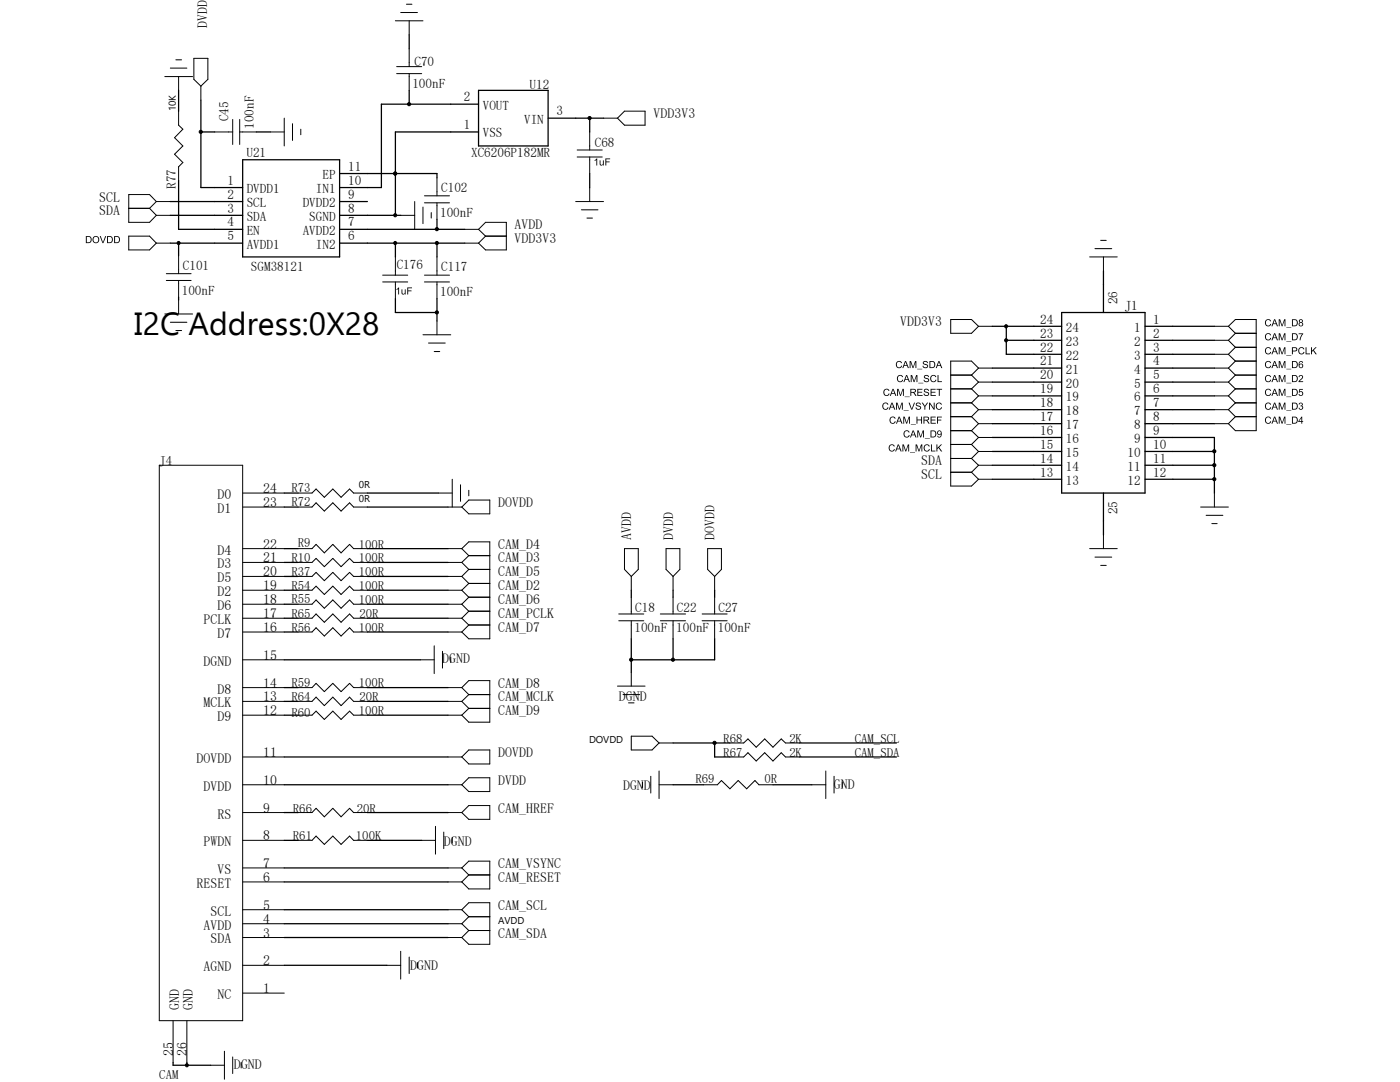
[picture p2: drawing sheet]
<svg xmlns="http://www.w3.org/2000/svg" width="279mm" height="216mm" viewBox="0 0 279 216" stroke-linecap="round" stroke-linejoin="round" font-family="sans-serif">
<g fill="none" stroke="#000" stroke-width=".25">
<path d="M35.6 18v4.2M40.1 20v17.4h8.3M81.7 6.9v2.8M81.7 18v2.8M95.5 18h13.9v11.1h-13.9zM35.6 36v9.8h12.8M40.1 26.3h2.7M48.4 31.9h19.4v19.4h-19.4zM51.2 26.3h2.7M67.8 34.6h19.4v.9M78.9 34.6h.1M95.5 20.8h-19.4v16.6h-8.3"/>
<path d="M95.5 26.3h-16.6v16.7M109.4 23.6h11M117.7 23.6v2.7M117.7 34.6v2.8M34 40.2h14.4M34 43h14.4M34 48.5h14.4M35.6 48.5v2.5M35.6 59.3v.6M67.8 40.2h5.5M67.8 43h12.2M67.8 45.8h25"/>
<path d="M67.8 48.5h25M78.9 59.6v2.8h8.3M78.9 48.5v2.8M87.2 43.8v2M87.2 48.5v2.8M87.2 59.6v4.5M220.2 54.1v8.3M198 65.1h13.9M198 73.4h13.9M198 76.2h13.9M198 79h13.9M200.8 67.9h11.1"/>
<path d="M200.8 65.1v5.6h11.1M211.9 62.4h16.6v36h-16.6zM228.5 65.1h13.9M228.5 67.9h13.9M228.5 70.7h13.9M228.5 73.4h13.9M228.5 76.2h13.9M228.5 79h13.9M56.7 98.4h2.8M73.3 98.4h14.2M198 81.7h13.9M198 84.5h13.9"/>
<path d="M198 87.3h13.9M198 90.1h13.9M198 92.8h13.9M198 95.6h13.9M220.2 98.4v8.3M228.5 81.7h13.9M228.5 84.5h13.9M228.5 87.3h13.9v11.1M228.5 90.1h13.9M228.5 92.8h13.9M228.5 95.6h13.9M242.4 90.1h.1"/>
<path d="M56.7 109.5h2.8M56.7 112.2h2.8M56.7 115h2.8M56.7 117.8h2.8M56.7 101.2h2.8M73.3 109.5h16.1M73.3 112.2h16.1M73.3 115h16.1M73.3 117.8h16.1M73.3 101.2h16.1M126 117.8v1.4M134.3 117.8v1.4"/>
<path d="M142.6 117.8v1.4M56.7 131.7h27.2M56.7 120.6h2.8M56.7 126.1h2.8M56.7 137.2h2.8M56.7 140h2.8M56.7 123.4h2.8M73.3 120.6h16.1M73.3 126.1h16.1M73.3 137.2h16.1M73.3 140h16.1M73.3 123.4h16.1"/>
<path d="M126 127.5v6.7M134.3 127.5v4.2M142.6 127.5v4.2h-16.6M56.7 142.7h2.8M56.7 151h32.7M56.7 156.6h32.7M73.3 142.7h16.1M134.3 148.3h11.4M134.3 156.6h6.1M142.6 148.3v2.7h3.1M154.3 156.6h7.7M159.5 151h19.4"/>
<path d="M159.5 148.3h19.4M56.7 173.2h32.7M56.7 176h32.7M56.7 167.7h2.8M56.7 162.1h2.8M73.3 167.7h10.9M73.3 162.1h16.1M56.7 181.5h32.7M56.7 187.1h32.7M56.7 192.6h20.5M56.7 184.3h32.7M34.5 212v.6h7.5"/>
<path d="M37.3 212v.6"/>
</g>
<g fill="none" stroke="#000" stroke-width=".2">
<path d="M32.9 15.3h5.5M34 13.6h3.3M35.1 11.9h1.1M35.6 15.3v2.7M38.7 11.6h2.8v4.2l-1.4 1.4-1.4-1.4zM40.1 17.2v2.8M78.9 4.1h5.5M79.2 13.3h5M79.2 14.7h5M80 2.5h3.3M81.1 .8h1.1M81.7 4.1v2.8"/>
<path d="M81.7 9.7v3.6M81.7 14.7v3.3M35.6 22.2v2.8l.9 .8-1.7 1.7 1.7 1.6-1.7 1.7 1.7 1.6-.9 .9v2.7M42.8 26.3h3.6M46.4 23.8v5M47.8 26.3h3.4M47.8 23.8v5M53.9 26.3h2.8M56.7 23.6v5.5M58.4 24.7v3.3M60 25.8v1.1M84.7 39.1h5"/>
<path d="M87.2 35.5v3.6M115.2 29.9h5M115.2 31.3h5M117.7 26.3v3.6M117.7 31.3v3.3M117.7 37.4v2.8M120.4 23.6h2.8M124.6 22.2h4.1v2.8h-4.1l-1.4-1.4zM25.7 47.1h4.1l1.4 1.4-1.4 1.4h-4.1zM25.7 41.6h4.1M29.8 41.6l1.4 1.4M31.2 48.5h2.8"/>
<path d="M31.2 40.2l-1.4-1.4h-4.1v5.6h4.1l1.4-1.4M31.2 43h2.8M31.2 40.2h2.8M31.2 40.2l-1.4 1.4M33.2 54.6h4.9M33.2 56h4.9M35.6 51v3.6M35.6 56v3.3M35.6 59.9v2.8M76.4 54.9h5M76.4 56.3h5M78.9 51.3v3.6"/>
<path d="M78.9 56.3v3.3M80 43h2.8M82.8 40.2v5.6M84.4 41.3v3.3M84.7 54.9h5M84.7 56.3h5M84.7 40.5h5M86.1 42.4v1.1M87.2 40.5v3.3M87.2 51.3v3.6M87.2 56.3v3.3M92.8 48.5h2.7"/>
<path d="M92.8 45.8h2.7M95.5 45.8l1.4-1.4h4.1v5.5h-4.1l-1.4-1.4M95.5 45.8l1.4 1.3M96.9 47.1h4.1M96.9 47.1l-1.4 1.4M114.9 40.2h5.5M116 41.9h3.3M117.1 43.5h1.1M217.5 51.3h5.5M218.5 49.6h3.4M219.7 48h1.1M220.2 51.3v2.8"/>
<path d="M32.9 62.7h5.5M34 64.3h3.3M35.1 66h1.1M84.4 66.8h5.6M85.5 68.5h3.4M86.7 70.1h1.1M87.2 64.1v2.7M189.7 63.8h4.2l1.4 1.3-1.4 1.4h-4.2zM189.7 74.8h4.2M189.7 77.6h4.2M193.9 74.8l1.4 1.4M193.9 77.6l1.4 1.4"/>
<path d="M195.3 65.1h2.7M195.3 73.4l-1.4-1.3h-4.2v24.9h4.2l1.4-1.4M195.3 73.4h2.7M195.3 73.4l-1.4 1.4M195.3 76.2h2.7M195.3 76.2l-1.4 1.4M195.3 79h2.7M195.3 79l-1.4 1.4M242.4 65.1h2.8M242.4 73.4h2.8M242.4 76.2h2.8M242.4 79h2.8"/>
<path d="M242.4 67.9h2.8M242.4 70.7h2.8M245.2 65.1l1.3-1.3h4.2v22.1h-4.2l-1.3-1.4M245.2 65.1l1.3 1.4M245.2 67.9l1.3 1.4M245.2 70.7l1.3 1.4M245.2 73.4l1.3 1.4M245.2 76.2l1.3 1.4M245.2 79l1.3 1.4M246.5 66.5h4.2M246.5 74.8h4.2M246.5 72.1h4.2"/>
<path d="M246.5 77.6h4.2M246.5 69.3h4.2M246.5 66.5l-1.3 1.4M246.5 69.3l-1.3 1.4M246.5 72.1l-1.3 1.3M246.5 74.8l-1.3 1.4M246.5 77.6l-1.3 1.4M31.8 92.8h16.6v110.9h-16.6zM48.4 98.4h8.3M59.5 98.4h2.8l.8-.8 1.6 1.6 1.7-1.6 1.7 1.6 1.7-1.6 .8 .8h2.7M87.5 98.4h2.8M90.3 95.6v5.6"/>
<path d="M91.9 96.7v3.3M93.6 97.8v1.1M189.7 80.4h4.2M189.7 83.1h4.2M189.7 85.9h4.2M189.7 88.7h4.2M189.7 91.5h4.2M189.7 94.2h4.2M193.9 80.4l1.4 1.3M193.9 83.1l1.4 1.4M193.9 85.9l1.4 1.4M193.9 88.7l1.4 1.4"/>
<path d="M193.9 91.5l1.4 1.3M193.9 94.2l1.4 1.4M195.3 92.8h2.7M195.3 81.7h2.7M195.3 81.7l-1.4 1.4M195.3 84.5h2.7M195.3 84.5l-1.4 1.4M195.3 87.3h2.7M195.3 87.3l-1.4 1.4M195.3 90.1h2.7M195.3 90.1l-1.4 1.4M195.3 92.8l-1.4 1.4"/>
<path d="M195.3 95.6h2.7M242.4 81.7h2.8M242.4 84.5h2.8M242.4 98.4v2.8M245.2 81.7l1.3 1.4M246.5 80.4h4.2M246.5 83.1h4.2M246.5 80.4l-1.3 1.3M246.5 83.1l-1.3 1.4M48.4 109.5h8.3M48.4 112.2h8.3M48.4 115h8.3"/>
<path d="M48.4 117.8h8.3M48.4 101.2h8.3M59.5 109.5h2.8l.8-.9 1.6 1.7 1.7-1.7 1.7 1.7 1.7-1.7 .8 .9h2.7M59.5 112.2h2.8l.8-.8 1.6 1.7 1.7-1.7 1.7 1.7 1.7-1.7 .8 .8h2.7M59.5 115h2.8l.8-.8 1.6 1.7 1.7-1.7 1.7 1.7 1.7-1.7 .8 .8h2.7M59.5 117.8h2.8l.8-.8 1.6 1.6 1.7-1.6 1.7 1.6 1.7-1.6 .8 .8h2.7M59.5 101.2h2.8l.8-.9 1.6 1.7 1.7-1.7 1.7 1.7 1.7-1.7 .8 .9h2.7M89.4 109.5h2.8M89.4 112.2h2.8M89.4 115h2.8M89.4 117.8h2.8M89.4 101.2h2.8"/>
<path d="M92.2 109.5l1.4 1.4M92.2 101.2l1.4-1.4h4.1v2.7h-4.1zM92.2 109.5l1.4-1.4h4.1v19.4h-4.1l-1.4-1.4M92.2 112.2l1.4 1.4M92.2 115l1.4 1.4M92.2 117.8l1.4 1.4M93.6 110.9h4.1M93.6 113.6h4.1M93.6 110.9l-1.4 1.3M93.6 116.4h4.1M93.6 113.6l-1.4 1.4M93.6 119.2h4.1"/>
<path d="M93.6 116.4l-1.4 1.4M93.6 119.2l-1.4 1.4M124.6 109.5h2.8v4.1l-1.4 1.4-1.4-1.4zM126 115v2.8M126 119.2v3.3M132.9 109.5h2.8v4.1l-1.4 1.4-1.4-1.4zM134.3 115v2.8M134.3 119.2v3.3M141.2 109.5h2.8v4.1l-1.4 1.4-1.4-1.4zM142.6 115v2.8M142.6 119.2v3.3M217.5 109.5h5.5"/>
<path d="M218.5 111.2h3.4M219.7 112.8h1.1M220.2 106.7v2.8M239.6 101.2h5.6M240.7 102.8h3.4M241.9 104.5h1M48.4 120.6h8.3M48.4 126.1h8.3M48.4 137.2h8.3M48.4 140h8.3M48.4 123.4h8.3M48.4 131.7h8.3"/>
<path d="M59.5 120.6h2.8l.8-.9 1.6 1.7 1.7-1.7 1.7 1.7 1.7-1.7 .8 .9h2.7M59.5 126.1h2.8l.8-.8 1.6 1.6 1.7-1.6 1.7 1.6 1.7-1.6 .8 .8h2.7M59.5 137.2h2.8l.8-.8 1.6 1.6 1.7-1.6 1.7 1.6 1.7-1.6 .8 .8h2.7M59.5 140h2.8l.8-.9 1.6 1.7 1.7-1.7 1.7 1.7 1.7-1.7 .8 .9h2.7M59.5 123.4h2.8l.8-.9 1.6 1.7 1.7-1.7 1.7 1.7 1.7-1.7 .8 .9h2.7M83.9 131.7h2.8M86.7 128.9v5.5M88.3 130v3.3M89.4 120.6h2.8M89.4 126.1h2.8M89.4 137.2h2.8M89.4 140h2.8"/>
<path d="M89.4 123.4h2.8M90 131.1v1.1M92.2 137.2l1.4-1.4h4.1v8.3h-4.1l-1.4-1.4M92.2 120.6l1.4 1.4M92.2 123.4l1.4 1.3M92.2 137.2l1.4 1.4M92.2 140l1.4 1.4M93.6 122h4.1M93.6 124.7h4.1M93.6 122l-1.4 1.4M93.6 124.7l-1.4 1.4M93.6 138.6h4.1"/>
<path d="M93.6 138.6l-1.4 1.4M123.2 136.9h5.5M123.5 123.9h5M123.5 122.5h5M124.3 138.6h3.4M126 123.9v3.6M126 134.2v2.7M131.8 123.9h5M131.8 122.5h5M134.3 123.9v3.6M140.1 123.9h5M140.1 122.5h5"/>
<path d="M142.6 123.9v3.6M48.4 142.7h8.3M48.4 156.6h8.3M48.4 151h8.3M59.5 142.7h2.8l.8-.8 1.6 1.7 1.7-1.7 1.7 1.7 1.7-1.7 .8 .8h2.7M89.4 142.7h2.8M89.4 156.6h2.8M89.4 151h2.8M93.6 149.6h4.1v2.8h-4.1l-1.4-1.4zM93.6 155.2h4.1v2.7h-4.1l-1.4-1.3zM93.6 141.4h4.1M93.6 141.4l-1.4 1.3"/>
<path d="M125.4 140.3h1.1M126 146.9h4.1l1.4 1.4-1.4 1.3h-4.1zM128.2 156v1.1M129.9 154.9v3.3M131.5 156.6h2.8M131.5 148.3h2.8M131.5 153.8v5.5M140.4 156.6h2.8l.8-.9 1.7 1.7 1.6-1.7 1.7 1.7 1.7-1.7 .8 .9h2.8M145.7 151h2.7l.9-.8 1.6 1.6 1.7-1.6 1.7 1.6 1.6-1.6 .9 .8h2.7M145.7 148.3h2.7l.9-.9 1.6 1.7 1.7-1.7 1.7 1.7 1.6-1.7 .9 .9h2.7M162 156.6h2.8M164.8 153.8v5.5"/>
<path d="M166.5 154.9v3.3M168.1 156v1.1M48.4 167.7h8.3M48.4 162.1h8.3M48.4 176h8.3M48.4 173.2h8.3M59.5 167.7h2.8l.8-.9 1.6 1.7 1.7-1.7 1.7 1.7 1.7-1.7 .8 .9h2.7M59.5 162.1h2.8l.8-.8 1.6 1.7 1.7-1.7 1.7 1.7 1.7-1.7 .8 .8h2.7M84.2 167.7h2.7M86.9 164.9v5.5M88.6 166v3.3M89.4 162.1h2.8"/>
<path d="M89.4 176h2.8M89.4 173.2h2.8M90.3 167.1v1.1M92.2 162.1l1.4-1.4h4.1v2.8h-4.1zM92.2 173.2l1.4-1.4h4.1v5.6h-4.1l-1.4-1.4M92.2 173.2l1.4 1.4M93.6 174.6h4.1M93.6 174.6l-1.4 1.4M48.4 198.2h8.3M48.4 192.6h8.3M48.4 187.1h8.3M48.4 184.3h8.3"/>
<path d="M48.4 181.5h8.3M77.2 192.6h2.8M80 189.8v5.6M81.7 191v3.3M83.3 192.1v1.1M89.4 187.1h2.8M89.4 184.3h2.8M89.4 181.5h2.8M92.2 181.5l1.4-1.4h4.1v8.3h-4.1l-1.4-1.3M92.2 181.5l1.4 1.4M92.2 184.3l1.4 1.4M93.6 182.9h4.1"/>
<path d="M93.6 185.7h4.1M93.6 185.7l-1.4 1.4M93.6 182.9l-1.4 1.4M34.5 203.7v8.3M37.3 203.7v8.3M42 212.6h2.8M44.8 209.8v5.5M46.4 210.9v3.3M48.1 212v1.1"/>
</g>
<g fill="#000">
<path d="M118.7 32l.5-.4v1.4h-.2v-1.1l-.3 .2zM119.7 32h.1v.6a.24 .24 0 0 0 .2 .3 .24 .24 0 0 0 .3-.2v-.7h.2v1h-.2v-.1a.36 .36 0 0 1-.4 .1 .36 .36 0 0 1-.2-.4zM120.8 31.6h1v.2h-.8v.4h.7v.2h-.7v.6h-.2z"/>
<path d="M17.1 47.1h.5a.7 .7 0 0 1 .7 .7 .7 .7 0 0 1-.7 .7h-.5zM17.3 47.3v1h.3a.54 .54 0 0 0 .5-.5 .54 .54 0 0 0-.5-.5zM18.4 47.8a.71 .71 0 0 1 1.4 0 .71 .71 0 0 1-1.4 0zM18.8 47.4a.56 .56 0 0 0 0 .8 .56 .56 0 0 0 .8-.1 .56 .56 0 0 0-.3-.8zM19.9 47.1h.2l.4 1.3 .5-1.3h.2l-.6 1.4h-.1zM21.4 47.1h.4a.7 .7 0 0 1 .7 .7 .7 .7 0 0 1-.6 .7h-.5zM21.5 47.3v1h.3a.54 .54 0 0 0 .5-.5 .54 .54 0 0 0-.5-.5zM22.8 47.1h.5a.7 .7 0 0 1 .7 .7 .7 .7 0 0 1-.7 .7h-.5zM23 47.3v1h.3a.54 .54 0 0 0 .5-.5 .54 .54 0 0 0-.5-.5z"/>
<path d="M79.1 57.7l.5-.4v1.5h-.1v-1.1l-.4 .2zM80.1 57.7h.2v.6a.24 .24 0 0 0 .1 .3 .24 .24 0 0 0 .4-.1v-.8h.2v1.1h-.2v-.2a.36 .36 0 0 1-.4 .2 .36 .36 0 0 1-.3-.4zM81.3 57.4h.9v.1h-.7v.5h.6v.1h-.6v.7h-.2z"/>
<path d="M176.5 77.8l.6-.2 .4 .4h-.2a.5 .5 0 0 0-.7-.2 .5 .5 0 0 0-.1 .8l.4 .3 .3-.1 .1-.3h.2a.69 .69 0 0 1-1 .4 .69 .69 0 0 1 0-1.1zM178.1 77.6h.2l.6 1.4h-.2l-.2-.4h-.6l-.1 .4h-.2zM178.2 77.7l-.2 .7h.5zM179 77.6h.3l.4 1.2 .4-1.2h.3v1.4h-.2v-1.2l-.4 1.2h-.2l-.4-1.2v1.2h-.2zM180.6 79.1l1 .1zM181.7 77.6h.6a.39 .39 0 0 1 .5 .3 .39 .39 0 0 1-.4 .5l.5 .6h-.2l-.4-.5-.2-.1h-.2v.6h-.2zM181.9 77.7v.5h.4a.25 .25 0 0 0 .3-.2 .25 .25 0 0 0-.3-.3zM183.1 77.6h1v.2h-.8v.4h.7v.2h-.7v.4h.8v.2h-1zM184.5 77.7l.4-.1a.45 .45 0 0 1 .5 .4h-.2a.3 .3 0 0 0-.3-.3 .3 .3 0 0 0-.3 .4 .69 .69 0 0 1 .8 .7 .6 .6 0 0 1-.6 .2 .6 .6 0 0 1-.5-.5h.2a.34 .34 0 0 0 .4 .4 .34 .34 0 0 0 .3-.5l-.7-.2-.1-.2zM185.7 77.6h1v.2h-.8v.4h.8v.2h-.8v.4h.9v.2h-1.1zM186.9 77.6h1.1v.2h-.5v1.2h-.1v-1.2h-.5z"/>
<path d="M179 72.2l.6-.2 .4 .4-.2 .1a.5 .5 0 0 0-.7-.2 .5 .5 0 0 0-.1 .8l.4 .2 .3-.1 .1-.2h.2a.69 .69 0 0 1-1 .3 .69 .69 0 0 1 0-1.1zM180.6 72h.2l.6 1.4h-.2l-.2-.4h-.6l-.1 .4h-.2zM180.7 72.2l-.2 .7h.5zM181.5 72h.3l.4 1.2 .4-1.2h.3v1.4h-.2v-1.1l-.4 1.1h-.2l-.4-1.1v1.1h-.2zM183 73.6l1.1 .1zM184.3 72.1l.4-.1a.45 .45 0 0 1 .5 .4l-.2 .1a.3 .3 0 0 0-.3-.3 .3 .3 0 0 0-.3 .3 .69 .69 0 0 1 .8 .7 .6 .6 0 0 1-.6 .3 .6 .6 0 0 1-.5-.5h.2a.34 .34 0 0 0 .4 .4 .34 .34 0 0 0 .2-.5l-.6-.2-.1-.3zM185.5 72h.5a.7 .7 0 0 1 .7 .7 .7 .7 0 0 1-.7 .7h-.5zM185.7 72.2v1.1h.3a.54 .54 0 0 0 .5-.6 .54 .54 0 0 0-.5-.5zM187.3 72h.2l.6 1.4h-.3l-.1-.4h-.6l-.2 .4h-.2zM187.4 72.2l-.2 .7h.4z"/>
<path d="M179.2 75l.7-.2 .3 .4-.2 .1a.5 .5 0 0 0-.7-.2 .5 .5 0 0 0-.1 .8l.4 .2 .3-.1 .2-.3 .1 .1a.69 .69 0 0 1-1 .3 .69 .69 0 0 1 0-1.1zM180.8 74.8h.2l.6 1.4h-.2l-.2-.4h-.6l-.1 .4h-.2zM180.9 75l-.2 .7h.5zM181.8 74.8h.2l.4 1.2 .4-1.2h.3v1.4h-.2v-1.1l-.4 1.1h-.2l-.4-1.2v1.2h-.1zM183.3 76.4l1 .1zM184.5 74.9l.4-.1a.45 .45 0 0 1 .5 .4h-.2a.3 .3 0 0 0-.3-.3 .3 .3 0 0 0-.3 .4 .69 .69 0 0 1 .8 .7 .6 .6 0 0 1-.6 .3 .6 .6 0 0 1-.5-.5h.2a.34 .34 0 0 0 .4 .4 .34 .34 0 0 0 .3-.5l-.7-.3-.1-.2zM185.8 75l.7-.2 .4 .4-.2 .1a.5 .5 0 0 0-.8-.2 .5 .5 0 0 0 0 .8l.4 .2 .3-.1 .1-.3 .2 .1a.69 .69 0 0 1-1.1 .3 .69 .69 0 0 1 0-1.1zM187.1 74.8h.2v1.3h.7v.1h-.9z"/>
<path d="M252.6 63.9l.7-.2 .4 .4h-.2a.5 .5 0 0 0-.8-.1 .5 .5 0 0 0 0 .7l.4 .3 .3-.1 .1-.3 .2 .1a.69 .69 0 0 1-1.1 .3 .69 .69 0 0 1 0-1.1zM254.3 63.7h.2l.6 1.4h-.3l-.1-.4h-.6l-.2 .4h-.2zM254.4 63.9l-.3 .6h.5zM255.2 63.7h.3l.4 1.2 .4-1.2h.2v1.4h-.1v-1.2l-.4 1.2h-.2l-.4-1.2v1.2h-.2zM256.7 65.3l1 .1zM257.8 63.7h.5a.7 .7 0 0 1 .7 .7 .7 .7 0 0 1-.7 .7h-.5zM258 63.9v1h.3a.54 .54 0 0 0 .5-.5 .54 .54 0 0 0-.5-.5zM259.3 63.8a.37 .37 0 0 1 .6 0 .37 .37 0 0 1-.1 .5 .42 .42 0 0 1 .1 .7 .42 .42 0 0 1-.6 0 .42 .42 0 0 1 .1-.7 .32 .32 0 0 1-.1-.5zM259.4 64.1a.23 .23 0 0 0 .4 0 .23 .23 0 0 0-.4 0zM259.3 64.7a.3 .3 0 0 0 .6 0 .3 .3 0 0 0-.6 0z"/>
<path d="M252.6 66.7l.7-.2 .4 .4h-.2a.5 .5 0 0 0-.8-.1 .5 .5 0 0 0 0 .7l.4 .3 .3-.1 .1-.3 .2 .1a.69 .69 0 0 1-1.1 .3 .69 .69 0 0 1 0-1.1zM254.3 66.5h.2l.6 1.4h-.3l-.1-.4h-.6l-.2 .4h-.2zM254.4 66.6l-.3 .7h.5zM255.2 66.5h.3l.4 1.2 .4-1.2h.2v1.4h-.1v-1.2l-.4 1.2h-.2l-.4-1.2v1.2h-.2zM256.7 68.1h1zM257.8 66.5h.5a.7 .7 0 0 1 .7 .7 .7 .7 0 0 1-.7 .7h-.5zM258 66.7v1h.3a.54 .54 0 0 0 .5-.5 .54 .54 0 0 0-.5-.5zM259.2 66.5h.9l-.6 1.4h-.1v-.4l.5-.8h-.7z"/>
<path d="M252.6 69.5l.7-.2 .4 .4h-.2a.5 .5 0 0 0-.8-.2 .5 .5 0 0 0 0 .8l.4 .3 .3-.1 .1-.3 .2 .1a.69 .69 0 0 1-1.1 .3 .69 .69 0 0 1 0-1.1zM254.3 69.3h.2l.6 1.4h-.3l-.1-.4h-.6l-.2 .4h-.2zM254.4 69.4l-.3 .7h.5zM255.2 69.3h.3l.4 1.2 .4-1.2h.2v1.4h-.1v-1.2l-.4 1.2h-.2l-.4-1.2v1.2h-.2zM256.7 70.8l1 .1zM257.8 69.3h.6a.43 .43 0 0 1 .5 .4 .43 .43 0 0 1-.5 .4h-.4v.6h-.2zM258 69.5v.5l.6-.1a.26 .26 0 0 0 .1-.3 .26 .26 0 0 0-.3-.1zM259.3 69.5l.6-.2 .4 .4h-.2a.5 .5 0 0 0-.7-.2 .5 .5 0 0 0-.1 .8l.4 .3 .3-.1 .1-.3 .2 .1a.69 .69 0 0 1-1 .3 .69 .69 0 0 1 0-1.1zM260.6 69.3h.1v1.2h.7v.2h-.8zM261.6 69.3h.2v.7l.7-.7h.3l-.6 .6 .6 .8h-.2l-.5-.7-.3 .2v.5h-.2z"/>
<path d="M252.6 72.2l.7-.2 .4 .4-.2 .1a.5 .5 0 0 0-.8-.2 .5 .5 0 0 0 0 .8l.4 .2 .3-.1 .1-.2h.2a.69 .69 0 0 1-1.1 .3 .69 .69 0 0 1 0-1.1zM254.3 72h.2l.6 1.4h-.3l-.1-.4h-.6l-.2 .4h-.2zM254.4 72.2l-.3 .7h.5zM255.2 72h.3l.4 1.2 .4-1.2h.2v1.4h-.1v-1.1l-.4 1.1h-.2l-.4-1.1v1.1h-.2zM256.7 73.6l1 .1zM257.8 72h.5a.7 .7 0 0 1 .7 .7 .7 .7 0 0 1-.7 .7h-.5zM258 72.2v1.1h.3a.54 .54 0 0 0 .5-.6 .54 .54 0 0 0-.5-.5zM259.4 72.1h.4l.3 .3-.6-.2-.2 .5a.46 .46 0 0 1 .7 .2 .46 .46 0 0 1-.3 .6 .46 .46 0 0 1-.5-.5v-.6zM259.3 73a.31 .31 0 0 0 .6 0 .31 .31 0 0 0-.6 0z"/>
<path d="M252.6 75l.7-.2 .4 .4-.2 .1a.5 .5 0 0 0-.8-.2 .5 .5 0 0 0 0 .8l.4 .2 .3-.1 .1-.3 .2 .1a.69 .69 0 0 1-1.1 .3 .69 .69 0 0 1 0-1.1zM254.3 74.8h.2l.6 1.4h-.3l-.1-.4h-.6l-.2 .4h-.2zM254.4 75l-.3 .7h.5zM255.2 74.8h.3l.4 1.2 .4-1.2h.2v1.4h-.1v-1.1l-.4 1.1h-.2l-.4-1.2v1.2h-.2zM256.7 76.4l1 .1zM257.8 74.8h.5a.7 .7 0 0 1 .7 .7 .7 .7 0 0 1-.7 .7h-.5zM258 75v1.1h.3a.54 .54 0 0 0 .5-.6 .54 .54 0 0 0-.5-.5zM259.3 74.9a.46 .46 0 0 1 .7 .2 .46 .46 0 0 1-.3 .6l-.3 .4h.7v.1h-1l.1-.2a.85 .85 0 0 0 .6-1h-.3l-.2 .3-.1-.1z"/>
<path d="M252.6 77.8l.7-.2 .4 .4h-.2a.5 .5 0 0 0-.8-.2 .5 .5 0 0 0 0 .8l.4 .3 .3-.1 .1-.3h.2a.69 .69 0 0 1-1.1 .4 .69 .69 0 0 1 0-1.1zM254.3 77.6h.2l.6 1.4h-.3l-.1-.4h-.6l-.2 .4h-.2zM254.4 77.7l-.3 .7h.5zM255.2 77.6h.3l.4 1.2 .4-1.2h.2v1.4h-.1v-1.2l-.4 1.2h-.2l-.4-1.2v1.2h-.2zM256.7 79.1l1 .1zM257.8 77.6h.5a.7 .7 0 0 1 .7 .7 .7 .7 0 0 1-.7 .7h-.5zM258 77.8v1h.3a.54 .54 0 0 0 .5-.5 .54 .54 0 0 0-.5-.5zM259.3 77.6h.7v.2h-.5l-.1 .3a.47 .47 0 0 1 .6 .3 .47 .47 0 0 1-.3 .6 .47 .47 0 0 1-.5-.4h.1a.31 .31 0 0 0 .5 .1 .31 .31 0 0 0 0-.4 .31 .31 0 0 0-.4 0h-.2z"/>
<path d="M176.3 80.5l.6-.2 .4 .4-.2 .1a.5 .5 0 0 0-.7-.2 .5 .5 0 0 0-.1 .8l.4 .2 .3-.1 .1-.2h.2a.69 .69 0 0 1-1 .3 .69 .69 0 0 1 0-1.1zM177.9 80.3h.2l.6 1.4h-.2l-.2-.4h-.6l-.1 .4h-.2zM178 80.5l-.2 .7h.5zM178.8 80.3h.3l.4 1.2 .4-1.2h.3v1.4h-.2v-1.1l-.4 1.1h-.2l-.4-1.1v1.1h-.2zM180.3 81.9l1 .1zM181.3 80.3h.2l.5 1.3 .4-1.3h.2l-.5 1.4h-.2zM182.9 80.4l.4-.1a.45 .45 0 0 1 .5 .4l-.2 .1a.3 .3 0 0 0-.3-.4 .3 .3 0 0 0-.3 .4 .69 .69 0 0 1 .8 .7 .6 .6 0 0 1-.6 .3 .6 .6 0 0 1-.5-.5h.2a.34 .34 0 0 0 .4 .4 .34 .34 0 0 0 .2-.5l-.6-.3-.1-.2zM183.9 80.3h.3l.4 .7 .4-.7h.2l-.5 .9v.5h-.2v-.5zM185.4 80.3h.2l.7 1.1v-1.1h.2v1.4h-.2l-.7-1.1v1.1h-.2zM186.9 80.5l.7-.2 .4 .4-.2 .1a.5 .5 0 0 0-.7-.2 .5 .5 0 0 0-.1 .8l.4 .2 .3-.1 .1-.2h.2a.69 .69 0 0 1-1.1 .3 .69 .69 0 0 1 0-1.1z"/>
<path d="M177.5 88.8l.7-.1 .4 .4h-.2a.5 .5 0 0 0-.8-.2 .5 .5 0 0 0 0 .8l.4 .3 .3-.1 .1-.3h.2a.69 .69 0 0 1-1.1 .4 .69 .69 0 0 1 0-1.2zM179.2 88.7h.2l.6 1.4h-.3l-.1-.4h-.6l-.2 .4h-.2zM179.3 88.8l-.3 .7h.5zM180.1 88.7h.3l.4 1.2 .4-1.2h.2v1.4h-.1v-1.2l-.4 1.2h-.2l-.4-1.2v1.2h-.2zM181.6 90.2l1 .1zM182.7 88.7h.3l.4 1.2 .4-1.2h.3v1.4h-.2v-1.2l-.4 1.2h-.2l-.4-1.2v1.2h-.2zM184.5 88.8l.7-.1 .3 .4h-.1a.5 .5 0 0 0-.8-.2 .5 .5 0 0 0 0 .8l.4 .3 .2-.1 .2-.3h.2a.69 .69 0 0 1-1.1 .4 .69 .69 0 0 1 0-1.2zM185.8 88.7h.2v1.2h.7v.2h-.9zM186.9 88.7h.2v.7l.7-.7h.2l-.6 .5 .6 .9h-.2l-.5-.7-.2 .2v.5h-.2z"/>
<path d="M177.7 83.3l.7-.2 .3 .4-.1 .1a.5 .5 0 0 0-.8-.2 .5 .5 0 0 0 0 .7l.4 .3 .2-.1 .2-.3 .2 .1a.69 .69 0 0 1-1.1 .3 .69 .69 0 0 1 0-1.1zM179.4 83.1h.2l.5 1.4h-.2l-.2-.4h-.5l-.2 .4h-.2zM179.4 83.3l-.2 .7h.5zM180.3 83.1h.2l.4 1.2 .5-1.2h.2v1.4h-.2v-1.1l-.4 1.1h-.1l-.4-1.2-.1 1.2h-.1zM181.8 84.7l1 .1zM182.9 83.1h.2v.6h.7v-.6h.2v1.4h-.2v-.6h-.7v.6h-.2zM184.3 83.1h.6a.39 .39 0 0 1 .5 .4 .39 .39 0 0 1-.4 .4l.5 .6h-.2l-.4-.5-.2-.1h-.2v.6h-.2zM184.5 83.3v.5h.4a.25 .25 0 0 0 .3-.2 .25 .25 0 0 0-.3-.3zM185.7 83.1h1v.2h-.8v.4h.8v.2h-.8v.5h.9v.1h-1.1zM187 83.1h1v.2h-.8v.4h.7v.2h-.7v.6h-.2z"/>
<path d="M180.5 86.1l.7-.2 .3 .4h-.2a.5 .5 0 0 0-.7-.2 .5 .5 0 0 0 0 .8l.4 .3 .2-.1 .2-.3h.2a.69 .69 0 0 1-1.1 .4 .69 .69 0 0 1 0-1.1zM182.1 85.9h.2l.6 1.4h-.2l-.2-.4h-.5l-.2 .4h-.2zM182.2 86l-.2 .7h.5zM183.1 85.9h.2l.4 1.2 .5-1.2h.2v1.4h-.2v-1.2l-.4 1.2h-.2l-.4-1.2v1.2h-.1zM184.6 87.4l1 .1zM185.7 85.9h.5a.7 .7 0 0 1 .7 .7 .7 .7 0 0 1-.7 .7h-.5zM185.9 86.1v1h.3a.54 .54 0 0 0 .5-.5 .54 .54 0 0 0-.5-.5zM187.1 86a.56 .56 0 0 1 .8 .1 .56 .56 0 0 1 0 .7 .45 .45 0 0 1-.3 .5 .45 .45 0 0 1-.6-.3l.6 .1 .2-.5a.45 .45 0 0 1-.7 .1 .45 .45 0 0 1 0-.7zM187.2 86.4a.3 .3 0 0 0 .6 0 .3 .3 0 0 0-.6 0z"/>
<path d="M252.6 80.5l.7-.2 .4 .4-.2 .1a.5 .5 0 0 0-.8-.2 .5 .5 0 0 0 0 .8l.4 .2 .3-.1 .1-.2h.2a.69 .69 0 0 1-1.1 .3 .69 .69 0 0 1 0-1.1zM254.3 80.3h.2l.6 1.4h-.3l-.1-.4h-.6l-.2 .4h-.2zM254.4 80.5l-.3 .7h.5zM255.2 80.3h.3l.4 1.2 .4-1.2h.2v1.4h-.1v-1.1l-.4 1.1h-.2l-.4-1.1v1.1h-.2zM256.7 81.9l1 .1zM257.8 80.3h.5a.7 .7 0 0 1 .7 .7 .7 .7 0 0 1-.7 .7h-.5zM258 80.5v1.1h.3a.54 .54 0 0 0 .5-.6 .54 .54 0 0 0-.5-.5zM259.3 80.4a.37 .37 0 0 1 .6 0 .37 .37 0 0 1-.1 .6 .44 .44 0 0 1 0 .7 .44 .44 0 0 1-.6-.3h.1a.28 .28 0 0 0 .4 .2 .28 .28 0 0 0 .2-.3 .28 .28 0 0 0-.4-.2v-.2a.24 .24 0 0 0 .3-.2 .24 .24 0 0 0-.2-.2 .24 .24 0 0 0-.2 .2h-.2z"/>
<path d="M252.6 83.3l.7-.2 .4 .4-.2 .1a.5 .5 0 0 0-.8-.2 .5 .5 0 0 0 0 .7l.4 .3 .3-.1 .1-.3 .2 .1a.69 .69 0 0 1-1.1 .3 .69 .69 0 0 1 0-1.1zM254.3 83.1h.2l.6 1.4h-.3l-.1-.4h-.6l-.2 .4h-.2zM254.4 83.3l-.3 .7h.5zM255.2 83.1h.3l.4 1.2 .4-1.2h.2v1.4h-.1v-1.1l-.4 1.1h-.2l-.4-1.2v1.2h-.2zM256.7 84.7l1 .1zM257.8 83.1h.5a.7 .7 0 0 1 .7 .7 .7 .7 0 0 1-.7 .7h-.5zM258 83.3v1.1h.3a.54 .54 0 0 0 .5-.6 .54 .54 0 0 0-.5-.5zM259.7 83.1h.2v.9h.2v.2h-.2v.3h-.2v-.3h-.6zM259.7 83.4l-.4 .6h.4z"/>
</g>
<g fill="#000" stroke="#000" stroke-width=".2">
<circle cx="40.1" cy="26.3" r=".32"/>
<circle cx="78.9" cy="34.6" r=".31"/>
<circle cx="81.6" cy="20.8" r=".32"/>
<circle cx="117.7" cy="23.6" r=".32"/>
<circle cx="35.6" cy="48.5" r=".31"/>
<circle cx="78.9" cy="42.9" r=".31"/>
<circle cx="78.9" cy="48.5" r=".31"/>
<circle cx="87.2" cy="45.7" r=".32"/>
<circle cx="87.2" cy="48.5" r=".32"/>
<circle cx="87.2" cy="62.3" r=".32"/>
<circle cx="200.8" cy="65.1" r=".31"/>
<circle cx="200.8" cy="67.9" r=".31"/>
<circle cx="242.3" cy="92.8" r=".32"/>
<circle cx="242.3" cy="90" r=".32"/>
<circle cx="242.3" cy="95.6" r=".32"/>
<circle cx="126" cy="131.6" r=".32"/>
<circle cx="134.3" cy="131.6" r=".32"/>
<circle cx="142.6" cy="148.2" r=".32"/>
<circle cx="37.3" cy="212.6" r=".31"/>
</g>
<text font-size="6.4" x="26.8" y="66.8">I2C Address:0X28</text>
<g font-size="2.8">
<text x="41.4" y="5.6" transform="rotate(-90 41.4 5.6)">DVDD</text>
<text x="130.4" y="23.6">VDD3V3</text>
<text x="19.8" y="40.2">SCL</text>
<text x="19.8" y="43">SDA</text>
<text x="102.7" y="45.8">AVDD</text>
<text x="102.7" y="48.5">VDD3V3</text>
<text x="179.7" y="65.1">VDD3V3</text>
<text x="183.9" y="92.8">SDA</text>
<text x="183.9" y="95.6">SCL</text>
<text x="43.4" y="99.6">D0</text>
<text x="52.5" y="101.2">23</text>
<text x="52.5" y="98.4">24</text>
<text x="99.4" y="101.2">DOVDD</text>
<text x="43.4" y="102.4">D1</text>
<text x="126" y="107.8" transform="rotate(-90 126 107.8)">AVDD</text>
<text x="134.3" y="107.8" transform="rotate(-90 134.3 107.8)">DVDD</text>
<text x="142.6" y="107.8" transform="rotate(-90 142.6 107.8)">DOVDD</text>
<text x="43.4" y="113.4">D3</text>
<text x="43.4" y="110.7">D4</text>
<text x="52.5" y="112.2">21</text>
<text x="52.5" y="109.5">22</text>
<text x="99.4" y="109.5">CAM_D4</text>
<text x="99.4" y="112.2">CAM_D3</text>
<text x="43.4" y="119">D2</text>
<text x="43.4" y="116.2">D5</text>
<text x="52.5" y="117.8">19</text>
<text x="52.5" y="115">20</text>
<text x="99.4" y="115">CAM_D5</text>
<text x="99.4" y="117.8">CAM_D2</text>
<text x="40.6" y="124.5">PCLK</text>
<text x="43.4" y="121.8">D6</text>
<text x="52.5" y="123.4">17</text>
<text x="52.5" y="120.6">18</text>
<text x="99.4" y="120.6">CAM_D6</text>
<text x="99.4" y="123.4">CAM_PCLK</text>
<text x="43.4" y="127.3">D7</text>
<text x="52.5" y="131.7">15</text>
<text x="52.5" y="126.1">16</text>
<text x="99.4" y="126.1">CAM_D7</text>
<text x="40.6" y="132.8">DGND</text>
<text x="52.5" y="137.2">14</text>
<text x="88.3" y="132.2">DGND</text>
<text x="99.4" y="137.2">CAM_D8</text>
<text x="40.6" y="141.1">MCLK</text>
<text x="43.4" y="143.9">D9</text>
<text x="43.4" y="138.4">D8</text>
<text x="52.5" y="142.7">12</text>
<text x="52.5" y="140">13</text>
<text x="99.4" y="140">CAM_MCLK</text>
<text x="99.4" y="142.7">CAM_D9</text>
<text x="123.5" y="140">DGND</text>
<text x="39.2" y="152.2">DOVDD</text>
<text x="52.5" y="151">11</text>
<text x="99.4" y="151">DOVDD</text>
<text x="40.6" y="157.8">DVDD</text>
<text x="52.5" y="156.6">10</text>
<text x="99.4" y="156.6">DVDD</text>
<text x="124.3" y="157.7">DGND</text>
<text x="166.4" y="157.4">GND</text>
<text x="43.4" y="163.3">RS</text>
<text x="52.5" y="167.7">8</text>
<text x="52.5" y="162.1">9</text>
<text x="99.4" y="162.1">CAM_HREF</text>
<text x="40.6" y="168.9">PWDN</text>
<text x="52.5" y="173.2">7</text>
<text x="88.6" y="168.8">DGND</text>
<text x="99.4" y="173.2">CAM_VSYNC</text>
<text x="39.2" y="177.2">RESET</text>
<text x="43.4" y="174.4">VS</text>
<text x="52.5" y="176">6</text>
<text x="99.4" y="176">CAM_RESET</text>
<text x="40.6" y="185.5">AVDD</text>
<text x="42" y="182.7">SCL</text>
<text x="52.5" y="184.3">4</text>
<text x="52.5" y="181.5">5</text>
<text x="99.4" y="181.5">CAM_SCL</text>
<text x="42" y="188.3">SDA</text>
<text x="52.5" y="187.1">3</text>
<text x="99.4" y="187.1">CAM_SDA</text>
<text x="40.6" y="193.8">AGND</text>
<text x="52.5" y="192.6">2</text>
<text x="81.9" y="193.5">DGND</text>
<text x="35.7" y="201.5" transform="rotate(-90 35.7 201.5)">GND</text>
<text x="38.5" y="201.5" transform="rotate(-90 38.5 201.5)">GND</text>
<text x="43.4" y="199.3">NC</text>
<text x="52.5" y="198.2">1</text>
<text x="34.5" y="210.7" transform="rotate(-90 34.5 210.7)">25</text>
<text x="37.3" y="210.7" transform="rotate(-90 37.3 210.7)">26</text>
<text x="46.7" y="213.4">DGND</text>
</g>
<g font-size="2.6">
<text x="82.3" y="17.5">100nF</text>
<text x="82.7" y="13.1">C70</text>
<text x="105.7" y="17.8">U12</text>
<text x="92.5" y="20.2">2</text>
<text x="96.4" y="21.9">VOUT</text>
<text x="111" y="23">3</text>
<text x="45.6" y="24.2" transform="rotate(-90 45.6 24.2)">C45</text>
<text x="50.7" y="25.7" transform="rotate(-90 50.7 25.7)">100nF</text>
<text x="92.5" y="25.8">1</text>
<text x="96.4" y="27.4">VSS</text>
<text x="104.6" y="24.7">VIN</text>
<text x="118.7" y="29.4">C68</text>
<text x="49.2" y="31.3">U21</text>
<text x="64.3" y="35.7">EP</text>
<text x="69.5" y="34.1">11</text>
<text x="94" y="31.3">XC6206P182MR</text>
<text x="35.1" y="37.7" transform="rotate(-90 35.1 37.7)">R77</text>
<text x="45.4" y="36.9">1</text>
<text x="45.4" y="39.7">2</text>
<text x="49.2" y="38.5">DVDD1</text>
<text x="49.2" y="41.3">SCL</text>
<text x="60.4" y="41.3">DVDD2</text>
<text x="63" y="38.5">IN1</text>
<text x="69.5" y="39.7">9</text>
<text x="69.5" y="36.9">10</text>
<text x="88.1" y="38.3">C102</text>
<text x="45.4" y="42.4">3</text>
<text x="45.4" y="45.2">4</text>
<text x="45.4" y="48">5</text>
<text x="49.2" y="44.1">SDA</text>
<text x="49.2" y="46.9">EN</text>
<text x="60.4" y="46.9">AVDD2</text>
<text x="61.7" y="44.1">SGND</text>
<text x="69.5" y="48">6</text>
<text x="69.5" y="45.2">7</text>
<text x="69.5" y="42.4">8</text>
<text x="87.8" y="43.3">100nF</text>
<text x="36.5" y="53.8">C101</text>
<text x="49.2" y="49.6">AVDD1</text>
<text x="63" y="49.6">IN2</text>
<text x="79.2" y="53.8">C176</text>
<text x="36.3" y="58.8">100nF</text>
<text x="50.1" y="54.1">SGM38121</text>
<text x="87.8" y="59.1">100nF</text>
<text x="88.1" y="54.1">C117</text>
<text x="207.6" y="64.6">24</text>
<text x="223" y="60.7" transform="rotate(-90 223 60.7)">26</text>
<text x="224.5" y="61.8">J1</text>
<text x="230.2" y="64.6">1</text>
<text x="207.6" y="70.1">22</text>
<text x="207.6" y="67.4">23</text>
<text x="212.7" y="71.8">22</text>
<text x="212.7" y="69">23</text>
<text x="212.7" y="66.2">24</text>
<text x="226.4" y="66.2">1</text>
<text x="226.4" y="69">2</text>
<text x="226.4" y="71.8">3</text>
<text x="230.2" y="67.4">2</text>
<text x="230.2" y="70.1">3</text>
<text x="207.6" y="75.6">20</text>
<text x="207.6" y="72.9">21</text>
<text x="212.7" y="77.3">20</text>
<text x="212.7" y="74.5">21</text>
<text x="226.4" y="74.5">4</text>
<text x="226.4" y="77.3">5</text>
<text x="230.2" y="72.9">4</text>
<text x="230.2" y="75.6">5</text>
<text x="207.6" y="84">17</text>
<text x="207.6" y="81.2">18</text>
<text x="207.6" y="78.4">19</text>
<text x="212.7" y="82.8">18</text>
<text x="212.7" y="80.1">19</text>
<text x="226.4" y="80.1">6</text>
<text x="226.4" y="82.8">7</text>
<text x="230.2" y="78.4">6</text>
<text x="230.2" y="81.2">7</text>
<text x="230.2" y="84">8</text>
<text x="207.6" y="89.5">15</text>
<text x="207.6" y="86.7">16</text>
<text x="212.7" y="88.4">16</text>
<text x="212.7" y="85.6">17</text>
<text x="226.4" y="85.6">8</text>
<text x="226.4" y="88.4">9</text>
<text x="230.2" y="86.7">9</text>
<text x="230.2" y="89.5">10</text>
<text x="207.6" y="95.1">13</text>
<text x="207.6" y="92.3">14</text>
<text x="212.7" y="93.9">14</text>
<text x="212.7" y="91.2">15</text>
<text x="225" y="91.2">10</text>
<text x="225" y="93.9">11</text>
<text x="230.2" y="92.3">11</text>
<text x="230.2" y="95.1">12</text>
<text x="212.7" y="96.7">13</text>
<text x="225" y="96.7">12</text>
<text x="223" y="102.7" transform="rotate(-90 223 102.7)">25</text>
<text x="126.8" y="122.2">C18</text>
<text x="135.1" y="122.2">C22</text>
<text x="143.4" y="122.2">C27</text>
<text x="126.6" y="126.1">100nF</text>
<text x="135" y="126.1">100nF</text>
<text x="143.3" y="126.1">100nF</text>
</g>
<g font-size="2.5">
<text x="31.8" y="92.8">J4</text>
<text x="58.2" y="100.9">R72</text>
<text x="58.2" y="98.1">R73</text>
<text x="58.2" y="112.2">R10</text>
<text x="59.4" y="109.2">R9</text>
<text x="71.6" y="109.5">100R</text>
<text x="71.6" y="112.2">100R</text>
<text x="58.2" y="115">R37</text>
<text x="58.2" y="117.8">R54</text>
<text x="71.6" y="115">100R</text>
<text x="71.6" y="117.8">100R</text>
<text x="58.2" y="120.3">R55</text>
<text x="58.2" y="123.3">R65</text>
<text x="71.6" y="120.5">100R</text>
<text x="71.8" y="123.3">20R</text>
<text x="58.2" y="126.1">R56</text>
<text x="71.6" y="126.1">100R</text>
<text x="58.2" y="137.2">R59</text>
<text x="71.6" y="137.2">100R</text>
<text x="58.2" y="143">R60</text>
<text x="58.2" y="140">R64</text>
<text x="71.6" y="142.7">100R</text>
<text x="71.8" y="140">20R</text>
<text x="144.4" y="148.3">R68</text>
<text x="157.5" y="148.3">2K</text>
<text x="170.6" y="148.3">CAM_SCL</text>
<text x="144.4" y="151">R67</text>
<text x="157.5" y="151">2K</text>
<text x="170.6" y="151">CAM_SDA</text>
<text x="138.8" y="156.3">R69</text>
<text x="152.6" y="156.3">0R</text>
<text x="58.5" y="167.6">R61</text>
<text x="58.5" y="162.1">R66</text>
<text x="71" y="167.6">100K</text>
<text x="71.2" y="162.1">20R</text>
<text x="31.8" y="215.3">CAM</text>
</g>
<g font-size="2">
<text x="35.1" y="22.2" transform="rotate(-90 35.1 22.2)">10K</text>
<text x="71.6" y="100.1">0R</text>
<text x="71.6" y="97.3">0R</text>
<text x="117.6" y="148.3">DOVDD</text>
<text x="99.4" y="184.3">AVDD</text>
</g>
</svg>
